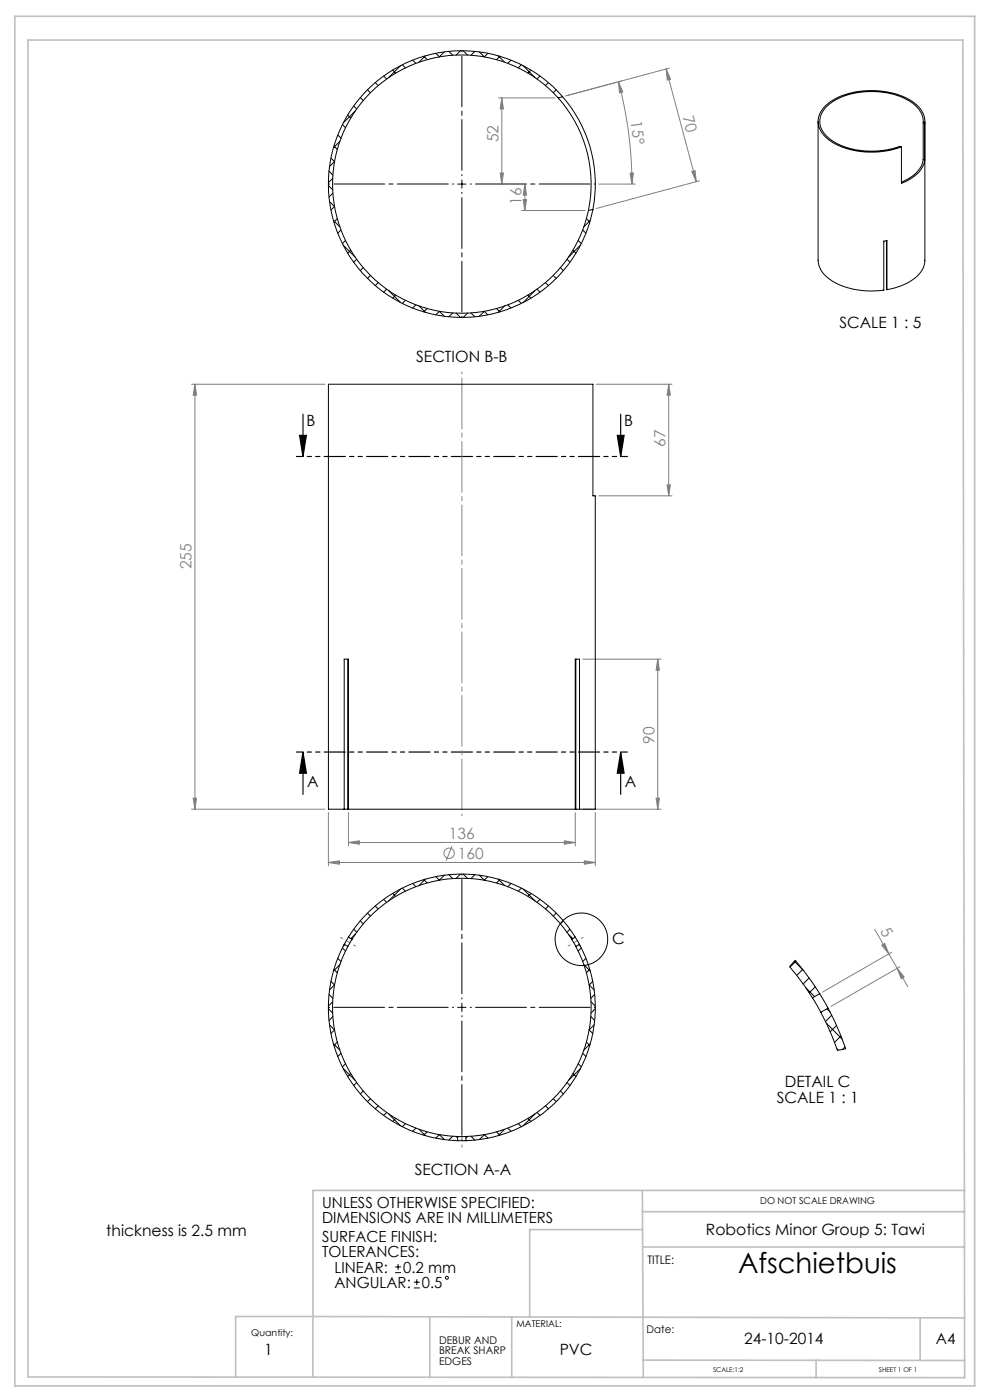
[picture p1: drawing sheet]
<svg xmlns="http://www.w3.org/2000/svg" width="297mm" height="420mm" viewBox="0 0 297 420" stroke-linecap="round" stroke-linejoin="round" font-family="sans-serif">
<g fill="none" stroke="#808080" stroke-width=".3">
<path d="M149.4 29.4h16.9M150.4 29.4v25.8M150.4 29.4l.5 3.3h-1zM185.3 24.5l1.4 3.1-1 .3zM185.3 24.5a116.5 116.5 0 0 1 4.1 30.7M199.6 20.7l9.1 33.8M199.6 20.7l1.4 3.1-1 .2zM200.6 20.4l-31 8.4M149.9 51.9h1l-.5 3.3zM156.8 59.9h1l-.5 3.3zM157.3 55.2l.5 3.3h-1zM157.3 55.2v8"/>
<path d="M179.4 55.2h11M188.8 51.9h1l-.4 3.3zM207.3 51.5l1-.3 .4 3.3zM209.7 54.2l-31.1 8.4M156.3 63.2h19M57.4 115.3h40M58.4 115.3l.5 3.3h-1zM58.4 115.3v127.5M178.7 115.3h22.7M200.4 115.3l.5 3.3h-1zM200.4 115.3v33.4M179.4 148.7h22"/>
<path d="M199.9 145.5h1l-.5 3.2zM174.7 197.7h23.4M197.1 197.7l.5 3.4h-1zM197.1 197.7v45.1M57.9 239.4h1l-.5 3.4zM196.6 239.4h1l-.5 3.4zM57.4 242.8h40M98.4 258.7l3.3-.4v1zM98.4 243.8v16M98.4 258.7h80M104.4 252.7l3.3-.4v1zM104.4 243.8v10"/>
<path d="M104.4 252.7h68M135.5 253.8l-1.8 4.4M169.1 252.3l3.3 .4-3.3 .6zM172.4 243.8v10M174.7 242.8h23.4M175.1 258.3l3.3 .4-3.3 .6zM178.4 243.8v16M262.1 278.8l6.8 11.7M264.3 283.5l.8-.4 1.3 3.1zM267.2 285.7l-20.7 11.9M268.9 290.5l2.1 2.6-.9 .5zM268.9 290.5l3.2 5.5"/>
<path d="M269.7 290l-20.7 11.9"/>
<circle cx="134.6" cy="256" r="1.55"/>
</g>
<g fill="none" stroke="#000" stroke-width=".3">
<path d="M137.2 55.2h2.5M138.4 54v2.5M137.2 302.2h2.5M138.4 301v2.5M119.3 379.2v1.7M118.4 381.8h1.8M118.4 380.1h1.8M124 386.4h1.8M124 384.7h1.8M124.9 383.8v1.7"/>
<circle cx="174.3" cy="281.8" r="7.9"/>
<circle cx="133.9" cy="383.3" r=".44"/>
</g>
<path d="M89.8 130.6h2l-1 6.4zM90.8 124.3v12.7M185 130.6h2l-1 6.4zM186 124.3v12.7M90.8 225.6l1 6.4h-2zM90.8 225.6v12.7M186 225.6l1 6.4h-2zM186 225.6v12.7" fill="none" stroke="#000" stroke-width=".35"/>
<path d="M135.9 55.2h-37.5M138.4 52.7v-37.5M138.4 57.7v37.5M140.9 55.2h37.5M138.4 299.7v-37.5M135.9 302.2h-37.5M138.4 304.7v37.5M140.9 302.2h37.5" fill="none" stroke="#000" stroke-width=".3" stroke-dasharray="15.2 1.3 1.3 1.3" stroke-dashoffset="-1.6"/>
<path d="M188 136.9h-99.2M188 225.6h-99.2" fill="none" stroke="#000" stroke-width=".35" stroke-dasharray="6.3 1.3 1.3 1.3 1.3 1.3" stroke-dashoffset="4.4"/>
<path d="M138.4 244.7v-133.1" fill="none" stroke="#808080" stroke-width=".3" stroke-dasharray="15.2 1.3 1.3 1.3" stroke-dashoffset="-1.8"/>
<path d="M102.1 281.2l4.5 2.6M170.2 283.8l4.6-2.6M138.4 344.2v-5.3" fill="none" stroke="#808080" stroke-width=".3" stroke-dasharray="15.2 1.3 1.3 1.3" stroke-dashoffset="14.5"/>
<g fill="none" stroke="#c0c0c0" stroke-width=".5">
<path d="M4.4 4.9h287.7v410.9h-287.7zM8.4 12h280.1l.6 401.3-280.7-.2zM192.5 357.1l.3 56.1M289.1 357.1h-195.3v56.1M192.5 363.5h96.6M192.6 368.9h-33.8v26.2M192.6 374.1h96.5M128.8 395v18.2M153.4 395.1v18.1M275.8 395.3v12.7M289.1 395.4l-218.5-.4v18.1M192.8 408l96.3 .1"/>
<path d="M244.6 408v5.3"/>
</g>
<g fill="#000">
<path d="M185 130.6h2l-1 6.4zM89.8 130.6h2l-1 6.4z"/>
<path d="M186 225.6l1 6.4h-2zM90.8 225.6l1 6.4h-2z"/>
</g>
<g fill="#808080">
<path d="M188.8 51.9h1l-.4 3.3zM185.3 24.5l1.4 3.1-1 .3z"/>
<path d="M98.4 258.7l3.3-.4v1zM175.1 258.3l3.3 .4-3.3 .6zM104.4 252.7l3.3-.4v1zM169.1 252.3l3.3 .4-3.3 .6z"/>
<path d="M156.8 59.9h1l-.5 3.3zM157.3 55.2l.5 3.3h-1z"/>
<path d="M200.4 115.3l.5 3.3h-1zM199.9 145.5h1l-.5 3.2z"/>
<path d="M58.4 115.3l.5 3.3h-1zM57.9 239.4h1l-.5 3.4zM197.1 197.7l.5 3.4h-1zM196.6 239.4h1l-.5 3.4zM150.4 29.4l.5 3.3h-1zM149.9 51.9h1l-.5 3.3z"/>
<path d="M199.6 20.7l1.4 3.1-1 .2zM207.3 51.5l1-.3 .4 3.3z"/>
<path d="M264.3 283.5l.8-.4 1.3 3.1zM268.9 290.5l2.1 2.6-.9 .5z"/>
</g>
<g fill="none" stroke="#000" stroke-width=".3">
<path d="M120.1 19.7l-3.6 3.6M120.6 19.4l.9 1M123.7 18l.9 1M127 16.9l1 1M127.5 16.7l-1.9 1.9M130.6 16l1.1 1.1M133.2 15.6l-1.5 1.5M134.5 15.4l1.2 1.2M138 15.2l-1.3 1.3M138.8 15.2l1.3 1.3M142.3 15.4l-1.2 1.2M143.7 15.6l1.5 1.5"/>
<path d="M146.2 16l-1.1 1.1M149.3 16.7l1.9 1.9M149.8 16.9l-1 1M153.1 18l-.9 1M156.2 19.4l-.9 1M156.7 19.7l3.7 3.6M102.6 37.4l.9 .9M104.2 34.5l.9 .9M106 31.8l.9 .9M106.5 33.3l-3.6 3.6M108 29.3l.9 .9M110.1 26.9l.9 .9"/>
<path d="M112.5 24.8l.8 .9M115 22.8l.9 .9M117.7 21l.9 .9M159.1 21l-.9 .9M161.9 22.8l-1 .9M164.4 24.8l-.9 .9M166.7 26.9l-.9 .9M167.3 29.4a38.7 38.7 0 0 0-60.2 3 38.7 38.7 0 0 0 15.6 58.2 38.7 38.7 0 0 0 53.7-27.4M167.3 29.4a39 39 0 0 1 9.1 33.8M168.6 29a40 40 0 0 0-62.4 2.5 40 40 0 0 0 16.2 60.4 40 40 0 0 0 55.3-29.1M168.6 29a39.8 39.8 0 0 1 9.1 33.8M168.6 29l-1.3 .4"/>
<path d="M245.2 36.4v41.7a8.1 8.1 0 0 0 5 6.7 24.7 24.7 0 0 0 14.7 2.2v-14.7l.9-.1v14.7M276.7 36.9l.4 .2a7.6 7.6 0 0 0-4.8-7.3 24.8 24.8 0 0 0-23.2 .6 6.8 6.8 0 0 0-3.6 7.9 11.8 11.8 0 0 0 8.1 6.2 26.1 26.1 0 0 0 16.6-.5M276.7 36.9a7.7 7.7 0 0 0-5-7.1 23.8 23.8 0 0 0-22.7 1.1 6.1 6.1 0 0 0-2.5 8.4 15.4 15.4 0 0 0 11.7 5.9 25.6 25.6 0 0 0 11.5-1.3l.5 .1M276.7 36.9v11M277.2 36.4v41.7a7.8 7.8 0 0 1-4.7 6.5 20.1 20.1 0 0 1-6.7 2.3M98.4 55.7l1.3 1.2M98.6 51.3l1.2 1.2M99.2 47.4l1.1 1.1-1.6 1.5M99.7 53.5l-1.3 1.3M99.8 57.9l-1.2 1.2M100.1 43.8l1 1M101.2 40.5l1 1"/>
<path d="M101.8 42.4l-1.9 1.9M270.2 44v11a10.6 10.6 0 0 0 6.9-6.5v-.5l-.4-.1M276.7 47.9a9.4 9.4 0 0 1-6.5 6.8M98.7 60.5l1.6 1.5-1.1 1M99.9 66.1l1.9 2M101.1 65.6l-1 1M102.2 69l-1 1M102.9 73.5l3.6 3.7M103.5 72.1l-.9 1M105.1 75.1l-.9 .9M106.9 77.8l-.9 .9M169.9 77.8l.9 .9"/>
<path d="M171.7 75.1l.9 .9M173.3 72.1l.9 1M174 73.5l-3.6 3.7M174.6 69l1 1M175.8 65.6l.9 1M176.9 66.1l-1.9 2M177.5 62.9l.2 .1M177.7 62.8l-1.3 .4M265.7 72.2l.1 14.7M108.9 80.3l-.9 .9M111 82.6l-.9 .9M113.3 84.8l-.8 .9"/>
<path d="M115.9 86.7l-.9 .9M116.5 87.2l3.6 3.6M118.6 88.5l-.9 .9M121.5 90.1l-.9 .9M124.6 91.5l-.9 .9M125.6 91.8l1.9 1.9M128 92.6l-1 1M131.7 93.4l1.5 1.5M131.7 93.4l-1.1 1.1M135.7 93.9l-1.2 1.1M136.7 93.9l1.3 1.3M140.1 93.9l-1.3 1.3"/>
<path d="M141.1 93.9l1.2 1.1M145.1 93.4l1.1 1.1M145.2 93.4l-1.5 1.5M148.8 92.6l1 1M151.2 91.8l-1.9 1.9M152.2 91.5l.9 .9M155.3 90.1l.9 .9M158.2 88.5l.9 .9M160.4 87.2l-3.7 3.6M160.9 86.7l1 .9M163.5 84.8l.9 .9M165.8 82.6l.9 .9"/>
<path d="M168 80.3l.8 .9M104.2 197.7v45.1M172.6 197.7v45.1M103.2 242.8h-4.8v-127.5h79.3v33.4h.7v94.1h-4.7M103.2 242.8v-45.1h1.2v45.1M103.2 242.8h1M104.2 242.8h.2M104.4 242.8h68M172.4 242.8v-45.1h1.3v45.1M172.4 242.8h.2M172.6 242.8h1.1M106 278.8l.9 .9"/>
<path d="M108 276.3l.9 .9M110.1 273.9l.9 .9M112.5 271.8l.8 .9M115 269.8l.9 .9M117.7 268l.9 .9M120.1 266.7l-3.6 3.6M120.6 266.4l.9 1M123.7 265l.9 1M127 263.9l1 1M127.5 263.7l-1.9 2M130.6 263l1.1 1.1M133.2 262.6l-1.5 1.5"/>
<path d="M134.5 262.4l1.2 1.2M138 262.2l-1.3 1.3M138.8 262.2l1.3 1.3M142.3 262.4l-1.2 1.2M143.7 262.6l1.5 1.5M146.2 263l-1.1 1.1M149.3 263.7l1.9 2M149.8 263.9l-1 1M153.1 265l-.9 1M156.2 266.4l-.9 1M156.7 266.7l3.7 3.6M159.1 268l-.9 .9"/>
<path d="M161.9 269.8l-1 .9M164.4 271.8l-.9 .9M166.7 273.9l-.9 .9M168.8 276.3l-.8 .9M170.8 278.8l-.9 .9M98.6 298.3l1.2 1.2M99.2 294.4l1.1 1.1-1.6 1.5M100.1 290.8l1 1M101.2 287.5l1 .9M101.8 289.4l-1.9 1.9M102.6 284.4l.9 .9M103.2 283.3a40 40 0 0 0 34 58.9"/>
<path d="M103.2 283.3l1 .6M103.3 283.4l-.4 .5M104.2 283.9a38.7 38.7 0 0 0 33 57M104.4 281.1a40 40 0 0 1 68 0M104.4 281.1l-1.2 2.2M104.4 281.1l1.1 .7M105.5 281.8a38.8 38.8 0 0 1 65.8 0M105.5 281.8l-1.3 2.1M106.5 280.3l-1.3 1.3M170.4 280.3l1.3 1.3M171.3 281.8l1.3 2.1M172.4 281.1l1.3 2.2"/>
<path d="M172.4 281.1l-1.1 .7M172.6 283.9a38.7 38.7 0 0 1-32.9 57M173.5 283.4l.5 .5M173.7 283.3a40 40 0 0 1-34 58.9M173.7 283.3l-1.1 .6M174.2 284.4l-.9 .9M175 289.4l1.9 1.9M175.6 287.5l-1 .9M176.7 290.8l-.9 1M177.7 294.4l-1.1 1.1 1.5 1.5M178.2 298.3l-1.1 1.2M238.1 288.4l2.7 2.8"/>
<path d="M238.5 288.3l-1.7 1.8M240.6 290.8l-1.8 1.8M241.5 296.4l2.7 2.6M242.5 293.4l-1.8 1.8M243.5 299.3l2.5 4.4M244.3 296l-1.8 1.8M245.7 298.1l-2.3-3.5-5.1-6.5-1.6 1.9 4.5 5.9 2.3 3.4M245.7 298.1l2.5 4.4M245.7 298.1l-2.2 1.2M98.4 302.6l1.3 1.3M98.7 307.5l1.6 1.4-1.1 1.1M99.7 300.5l-1.3 1.3"/>
<path d="M99.8 305l-1.2 1.1M99.9 313.1l1.9 1.9M101.1 312.6l-1 1M102.2 316l-1 1M103.5 319.1l-.9 1M173.3 319.1l.9 1M174.6 316l1 1M175.8 312.6l.9 1M176.9 313.1l-1.9 1.9M177.1 305l1.1 1.1M177.1 300.5l1.3 1.3M178.1 307.5l-1.5 1.4 1.1 1.1"/>
<path d="M178.4 302.6l-1.3 1.3M247.7 307l4.7 4.7M247.8 302.6l1 1M248.2 302.5a79.5 79.5 0 0 1 5.2 12.1l-2.4 .5a75.7 75.7 0 0 0-5-11.4M248.2 302.5l-2.2 1.2M249.3 304.6l-1.9 1.8M250.7 307.6l-1.9 1.9M250.8 314.6l.4 .4M252 310.8l-1.9 1.9M253.3 314.1l-.8 .7M102.9 320.6l3.6 3.5M105.1 322l-.9 1"/>
<path d="M106.9 324.7l-.9 1M108.9 327.3l-.9 .9M111 329.6l-.9 .9M113.3 331.8l-.8 .9M115.9 333.7l-.9 .9M116.5 334.2l3.6 3.6M118.6 335.5l-.9 .9M121.5 337.1l-.9 .9M124.6 338.4l-.9 1M125.6 338.8l1.9 1.9M128 339.6l-1 1M148.8 339.6l1 1"/>
<path d="M151.2 338.8l-1.9 1.9M152.2 338.4l.9 1M155.3 337.1l.9 .9M158.2 335.5l.9 .9M160.4 334.2l-3.7 3.6M160.9 333.7l1 .9M163.5 331.8l.9 .9M165.8 329.6l.9 .9M168 327.3l.8 .9M169.9 324.7l.9 1M171.7 322l.9 1M174 320.6l-3.6 3.5"/>
<path d="M131.7 340.4l1.5 1.5M131.7 340.4l-1.1 1M135.7 340.9l-1.2 1.1M136.7 340.9l.5 .5M137.2 340.9h2.5M137.2 342.2h2.5M137.2 340.9v1.3M139.7 340.9v1.3M140.1 340.9l-.4 .5M141.1 340.9l1.2 1.1M145.1 340.4l1.1 1M145.2 340.4l-1.5 1.5"/>
</g>
<text font-size="8.5" x="221.2" y="381.8">Afschietbuis</text>
<g font-size="4.7" fill="#808080">
<text x="204.5" y="35" transform="rotate(75 204.5 35)">70</text>
<text x="189" y="36.4" transform="rotate(83 189 36.4)">15°</text>
<text x="149.4" y="42.6" transform="rotate(-90 149.4 42.6)">52</text>
<text x="156.3" y="61.4" transform="rotate(-90 156.3 61.4)">16</text>
<text x="199.4" y="134.1" transform="rotate(-90 199.4 134.1)">67</text>
<text x="57.4" y="170.8" transform="rotate(-90 57.4 170.8)">255</text>
<text x="196.1" y="223.1" transform="rotate(-90 196.1 223.1)">90</text>
<text x="134.6" y="251.7">136</text>
<text x="137.2" y="257.7">160</text>
<text x="263.7" y="279.4" transform="rotate(60 263.7 279.4)">5</text>
</g>
<g font-size="4.7">
<text x="251.6" y="98.4">SCALE 1 : 5</text>
<text x="124.7" y="108.5">SECTION B-B</text>
<text x="91.9" y="127.7">B</text>
<text x="187.1" y="127.7">B</text>
<text x="92.1" y="236.2">A</text>
<text x="187.3" y="236.2">A</text>
<text x="183.4" y="283.2">C</text>
<text x="235.2" y="326.2">DETAIL C</text>
<text x="232.8" y="330.8">SCALE 1 : 1</text>
<text x="124.3" y="352.4">SECTION A-A</text>
<text x="31.9" y="370.9">thickness is 2.5 mm</text>
<text x="211.6" y="370.5">Robotics Minor Group 5: Tawi</text>
<text x="79.2" y="406.6">1</text>
<text x="167.7" y="406.6">PVC</text>
<text x="223" y="403.2">24-10-2014</text>
</g>
<g font-size="4.6">
<text x="96.5" y="362.4">UNLESS OTHERWISE SPECIFIED:</text>
<text x="96.5" y="367">DIMENSIONS ARE IN MILLIMETERS</text>
<text x="96.5" y="372.6">SURFACE FINISH:</text>
<text x="96.5" y="377.2">TOLERANCES:</text>
<text x="100.3" y="381.8">LINEAR:</text>
<text x="120.8" y="381.8">0.2 mm</text>
<text x="100.3" y="386.4">ANGULAR:</text>
<text x="126.4" y="386.4">0.5</text>
<text x="280.5" y="403.2">A4</text>
</g>
<text font-size="3.5" x="194" y="379.1">TITLE:</text>
<g font-size="3.2">
<text x="193.7" y="400">Date:</text>
<text x="131.6" y="403.2">DEBUR AND</text>
<text x="131.6" y="406.3">BREAK SHARP</text>
<text x="131.6" y="409.5">EDGES</text>
</g>
<g font-size="2.8">
<text x="227.8" y="361.2">DO NOT SCALE DRAWING</text>
<text x="75.3" y="400.8">Quantity:</text>
<text x="154.8" y="398.1">MATERIAL:</text>
</g>
<g font-size="2">
<text x="213.7" y="411.6">SCALE:1:2</text>
<text x="263.4" y="411.6">SHEET 1 OF 1</text>
</g>
</svg>
